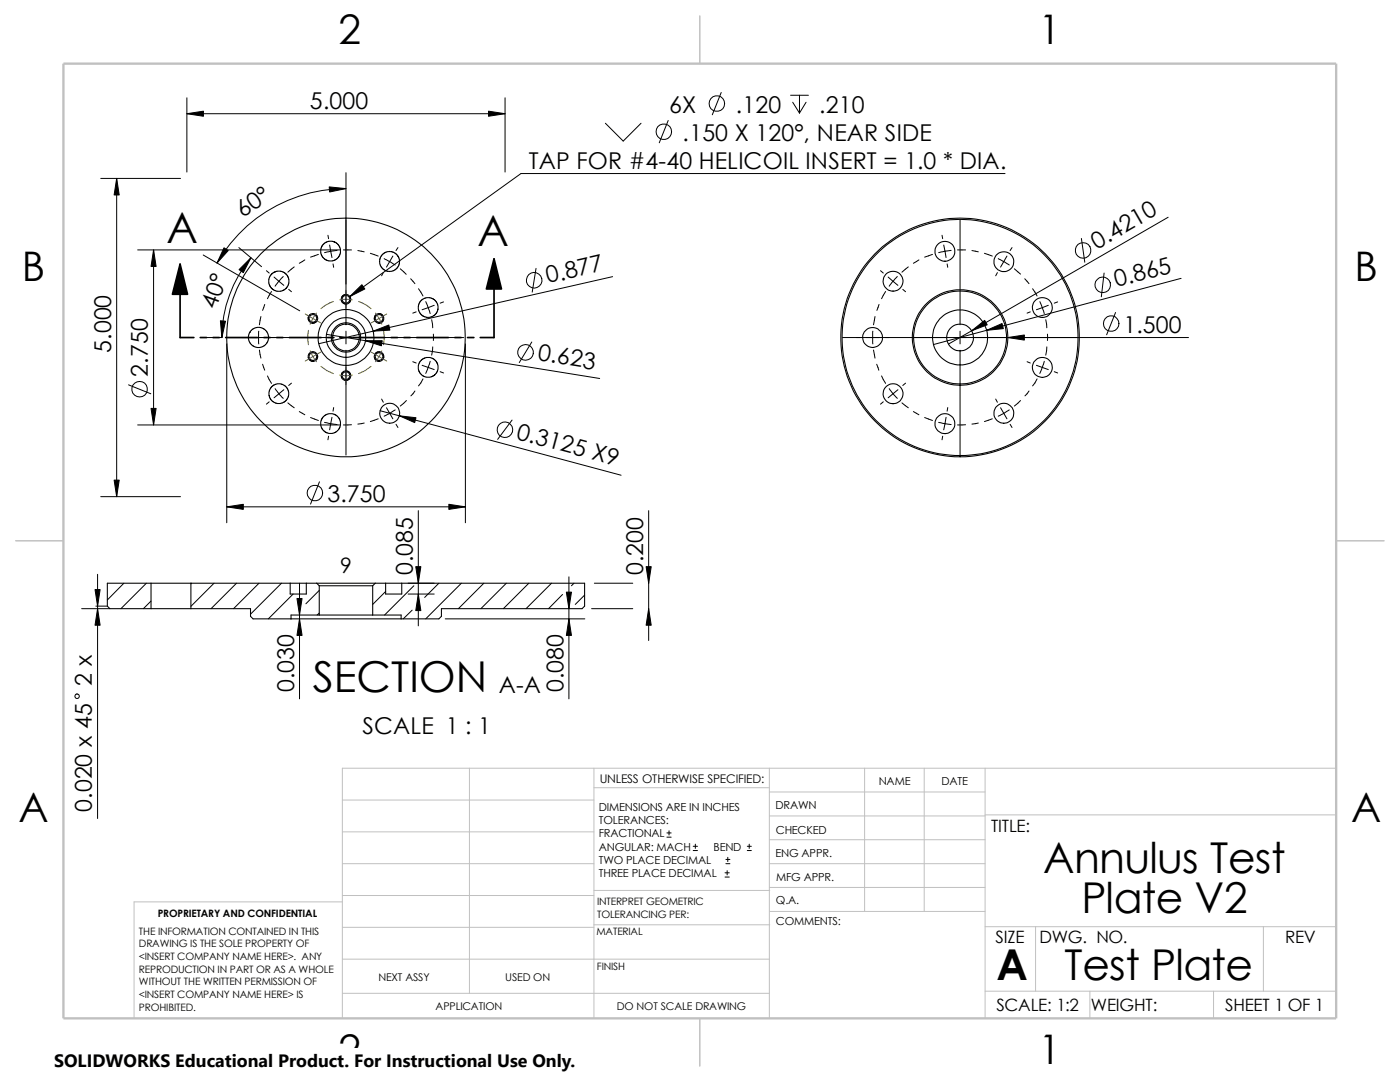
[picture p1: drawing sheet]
<svg xmlns="http://www.w3.org/2000/svg" width="279mm" height="216mm" viewBox="0 0 279 216" stroke-linecap="round" stroke-linejoin="round" font-family="sans-serif">
<g fill="none" stroke="#c0c0c0" stroke-width=".2">
<path d="M68.3 159.6h50.2M93.7 153.3v44.9M118.5 153.3v49.9M118.5 157.2h35M153.5 153.3v49.9M153.5 158h43.1M172.6 153.3v28.6M184.4 153.3v28.6M196.6 153.3v49.9M266.7 153.3h-198.4v49.9M68.3 180h-41.5v23.2M68.3 172.3h50.2"/>
<path d="M68.3 178.7h50.2M68.3 166h50.2M118.5 177.7h35.1M153.5 167.6h43.1M153.5 162.8h43.1M153.5 172.3h43.1M153.5 177.1h43.1M196.6 162.6h70.1M68.3 198.2h85.2M68.3 191.4h85.2M68.3 185h50.2M118.5 184.5h35.1"/>
<path d="M153.6 181.9h43M196.6 197.8h70.1M196.6 184.9h70.1M206.7 184.9v12.9M217.5 197.8v5.4M242.2 197.8v5.4M252.1 184.9v12.9"/>
</g>
<path d="M139.7 3.2v9.5M3.1 107.9h9.6M266.7 107.9h9.5M139.7 203.2v9.5" fill="none" stroke="#c0c0c0" stroke-width=".21"/>
<path d="M12.7 12.7h254v190.5h-254z" fill="none" stroke="#c0c0c0" stroke-width=".47"/>
<g fill="none" stroke="#000" stroke-width=".21">
<path d="M54.9 54.2l.4-.1 1.1 .1 .6 .4 .5 .7 .2 .5-.2 1.1-.4 .6-.7 .5-.4 .1-1.1-.1-.8-.6-.3-.5-.2-.4 .2-1.2 .5-.7 .7-.4M86.7 74.8l-.6 .4-1 .1-1.1-.6-.4-.7-.1-1.1 .6-1.1 .7-.4 1-.1 1.1 .6 .4 .7 .1 1.1-.2 .6-.5 .5M87.4 61.7l-.2 .7-.5 .5-.7 .4h-.9l-.7-.2-.5-.5-.4-.7v-.9l.2-.7 .5-.5 .7-.4h.9l.7 .2 .5 .6 .4 .6v.9M64.7 86l-.4-.4-.3-.7 .1-1.1 .4-.7 1.1-.6 1.1 .1 .7 .5 .5 1.1v1l-.5 .7-1.1 .6-1-.1-.6-.3M30.1 116.4v5.1M30.1 116.4h-8.7v4.5l.5 .6h8.2M30.1 116.4h8M38.1 116.4v5.1M38.1 116.4h19.8M57.9 116.4h3.2M57.9 116.4v2.1h3.2v-2.1M61.1 116.4h2.1"/>
<path d="M63.2 116.4l.5 .5M63.2 116.4h11.7M63.7 116.9h10.7M63.7 116.9v5.8M74.4 116.9v5.8M74.9 116.4l-.5 .5M74.9 116.4h2.1M77 116.4h3.2M77 116.4v2.1h3.2v-2.1M80.2 116.4h36.5v4.5l-.5 .6h-28.1v1.5l-.5 .5h-7.5M30.1 121.5h8M38.1 121.5h11.9v1.5l.5 .5h7.6"/>
<path d="M58.1 123.5h22M63.7 122.7h-5.6v.8M63.7 122.7h10.7M74.4 122.7h5.7v.8"/>
<circle cx="66" cy="50.1" r="1.97"/>
<circle cx="69" cy="59.7" r=".77"/>
<circle cx="69" cy="59.7" r=".95"/>
<circle cx="77.8" cy="52.2" r="1.98"/>
<circle cx="178.2" cy="56.1" r="1.98"/>
<circle cx="188.6" cy="50.1" r="1.98"/>
<circle cx="200.3" cy="52.2" r="1.98"/>
<circle cx="51.6" cy="67.3" r="2"/>
<circle cx="55.7" cy="78.6" r="1.97"/>
<circle cx="62.4" cy="63.5" r=".77"/>
<circle cx="62.4" cy="71.2" r=".77"/>
<circle cx="62.5" cy="71.2" r=".94"/>
<circle cx="62.5" cy="63.5" r=".94"/>
<circle cx="69" cy="75" r=".77"/>
<circle cx="69" cy="75" r=".95"/>
<circle cx="69" cy="67.3" r="23.8"/>
<circle cx="69" cy="67.3" r="5.6"/>
<circle cx="69.1" cy="67.3" r="2.66"/>
<circle cx="69.1" cy="67.3" r="4"/>
<circle cx="69.1" cy="67.4" r="2.92"/>
<circle cx="75.6" cy="71.2" r=".77"/>
<circle cx="75.6" cy="63.5" r=".77"/>
<circle cx="75.6" cy="63.5" r=".95"/>
<circle cx="75.6" cy="71.1" r=".95"/>
<circle cx="174.2" cy="67.4" r="1.99"/>
<circle cx="178.2" cy="78.6" r="1.99"/>
<circle cx="191.6" cy="67.3" r="5.5"/>
<circle cx="191.6" cy="67.3" r="9.5"/>
<circle cx="191.6" cy="67.3" r="23.5"/>
<circle cx="191.6" cy="67.4" r="2.67"/>
<circle cx="191.6" cy="67.3" r="9.3"/>
<circle cx="191.6" cy="67.3" r="23.8"/>
<circle cx="208" cy="61.4" r="1.98"/>
<circle cx="208" cy="73.3" r="1.99"/>
<circle cx="77.8" cy="82.5" r="1.99"/>
<circle cx="188.6" cy="84.5" r="1.99"/>
<circle cx="200.4" cy="82.5" r="1.99"/>
</g>
<g fill="none" stroke="#000" stroke-width=".2">
<path d="M37.3 19.5v14.8M100.8 19.5v14.8M143.9 18.5l-1.7 4.4M157.8 19h3.5M159.6 19v3.6M20.1 35.6h15.9M23.3 35.6v63.5M37.3 22.7h63.5M69 34.5v30.3M69 37.6a29.7 29.7 0 0 0-25.7 14.9M120.8 24.6l3.6 3.6 3.5-3.6M133.3 24l-1.7 4.5"/>
<path d="M158.2 20.4l1.4 2.2M160.9 20.4l-1.3 2.2M200.6 34.6h-96.6l-34.2 24.6M27.5 49.9h40.3M30.6 49.9v34.9M40.6 50.9l19.2 11.1M47.7 49.4l4.5 3.8M50.1 51.4a25.2 25.2 0 0 0-5.8 16h-3.2M53.2 54l.5 .5M54.2 58.2l-.8 1.4M54.7 55.3l1 .8M55.7 56.1l-.8 1"/>
<path d="M55.7 56.1l.9 .8M56.5 55.2l-.8 .9M57.6 57.7l.6 .5M58.7 53.3l-1.3 1M60.8 51.9l-1.1 .6M63.5 50.8l-1.5 .5M65.4 46.9l.2 .7M65.8 48.9l.2 1.2M66 50.1l.3 1.3M66 50.1l-1.2 .3M66.5 52.7l.1 .6M67.3 50l-1.3 .1"/>
<path d="M68.1 59.9a.9 .9 0 0 0 1 .7M68.5 49.9h1.6M69.3 58.8a1.02 1.02 0 0 0-1.1 .5M69.8 59.2a.87 .87 0 0 1-.1 1.2M71.4 50l1.3 .2M73.9 50.5l1.6 .6M76.5 54.4l-.3 .6M76.7 51.6l2.2 1.3M78.4 51.1l-1.3 2.2M79.4 49.4l-.4 .6M79.9 53.6l1.2 1.1M82 55.6l.8 1"/>
<path d="M83.5 57.6l.9 1.5M107 53.6l-.8 4.7M122.3 55.2l-58.7 13.4M175.7 54l.6 .5M176.7 58.2l-.8 1.4M177.2 55.3l1 .8M178.2 56.1l1 .8M178.2 56.1l-.7 1M179.1 55.2l-.9 .9M180.2 57.7l.5 .5M181.3 53.3l-1.3 1M183.4 51.9l-1.1 .6"/>
<path d="M186.1 50.8l-1.6 .5M188 46.9l.1 .7M188.3 48.9l.3 1.2M188.6 50.1l-1.3 .3M188.6 50.1l.2 1.3M189 52.7l.1 .6M189.8 50l-1.2 .1M191.1 49.9h1.6M191.6 43.9v20.9M194 50l1.2 .2M196.5 50.5l1.5 .6M199.1 54.4l-.4 .6"/>
<path d="M199.2 51.6l2.2 1.3M201 51.1l-1.3 2.2M202 49.4l-.4 .6M202.4 53.6l1.3 1.1M204.5 55.6l.9 1M206.1 57.6l.9 1.5M215.8 47.6l.7 4.7M220.3 54.5l-.5 4.7M233.1 43.3l-43.8 25.4M235.7 55.5l-49.4 13.2M25.7 76.8l4.4 1.8M45.3 68.6v35.7"/>
<path d="M45.6 67.4h20.9M51.6 66.1v2.5M51.8 69.8l.3 1.7M52.1 63.2l-.3 1.6M52.4 72.7l.4 1.2M52.8 60.7l-.4 1.2M53.4 75l.8 1.5M54.9 77.6l1.6 1.9M56.6 77.8l-1.9 1.6M58.2 76.5l-.6 .4M61.5 71.3a.95 .95 0 0 0 .9 .8M61.8 62.8a.88 .88 0 0 0-.1 1.2"/>
<path d="M62.4 62.6a.87 .87 0 0 1 .9 .6M62.7 70.2a1.04 1.04 0 0 0-1.1 .5M63.2 70.6a.87 .87 0 0 1-.2 1.2M63.3 63.9a.84 .84 0 0 1-1.2 .5M65.2 66.7l54.5 8.8M67.8 67.4h2.5M68.3 74.3a.94 .94 0 0 0 0 1.1M68.9 74a.82 .82 0 0 1 1 .8M69 66.1v2.5M69 69.9v20.9M69.7 60.4h.1M69.8 75.4a.85 .85 0 0 1-1.1 .4"/>
<path d="M71.6 67.4h20.9M74.8 71.4a.84 .84 0 0 0 .9 .7M75 62.8a1.05 1.05 0 0 0-.1 1.3M75.6 62.6a.82 .82 0 0 1 .9 .7M75.9 70.3a.87 .87 0 0 0-1.1 .5M76.2 79.6l.3 .7M76.4 70.6a.75 .75 0 0 1-.1 1.2M76.5 63.9a.79 .79 0 0 1-1.1 .5M81.1 79.9l-1.2 1.1M82.4 72.2l.7 .2M82.8 78l-.8 1M83.1 62.2l-.7 .3"/>
<path d="M84.2 72.9l1.3 .4M84.4 75.6l-.9 1.4M85 60.2l.5 1.2M85.5 73.3l-.5 1.2M85.5 61.4l.4 1.2M85.5 73.3l1.2 .4M85.5 61.4l-1.3 .4M85.9 72.1l-.4 1.2M86.1 63.8l.3 1.6M86.4 69.2l-.3 1.7M86.5 66.7v1.2M86.7 60.9l-1.2 .5"/>
<path d="M87.8 74.2l.7 .2M88.5 60.2l-.7 .3M92.9 68.6v35.7M106.1 68.2l-2.5 4.1M168.1 67.4h69.1M174.2 66.1v2.5M174.3 69.8l.3 1.7M174.6 63.2l-.3 1.6M175 72.7l.4 1.2M175.4 60.7l-.4 1.2M175.9 75l.8 1.5M177.5 77.6l1.6 1.9"/>
<path d="M179.2 77.8l-2 1.6M180.7 76.5l-.5 .4M191.6 66.1v2.5M191.6 69.9v20.9M198.7 79.6l.4 .7M203.7 79.9l-1.3 1.1M205 72.2l.6 .2M205.4 78l-.8 1M205.6 62.2l-.6 .3M206.8 72.9l2.4 .8M207 75.6l-.9 1.4M207.5 60.2l.5 1.2"/>
<path d="M208 61.4l-1.2 .4M208 61.4l.4 1.2M208.4 72.1l-.9 2.4M208.7 63.8l.2 1.6M208.9 69.2l-.2 1.7M209 66.7v1.2M209.2 60.9l-1.2 .5M210.4 74.2l.7 .2M211.1 60.2l-.7 .3M222.6 62.4l-1.7 4.4M20.1 99.1h15.9M27.5 84.8h40.3"/>
<path d="M53.7 80.2l-.5 .4M57.4 80.4l1.3 1M59.7 82.1l1.1 .7M62 83.3l1.5 .6M63.8 96.1l-1.8 4.5M64.8 84.3l1.2 .2M65.6 87l-.2 .8M66 84.5l-.2 1.3M66 84.5l1.3 .2M66.3 83.3l-.3 1.2M66.6 81.3l-.1 .7M70.1 84.8h-1.6"/>
<path d="M72.7 84.4l-1.3 .2M75.5 83.6l-1.6 .5M75.9 82l48.1 12.8M77.1 81.4l1.3 2.2M78.9 81.8l-2.2 1.3M79 84.7l.4 .6M102.2 83.8l-2.9 3.9M176.3 80.2l-.6 .4M180 80.4l1.3 1M182.3 82.1l1.1 .7M184.5 83.3l1.6 .6M187.3 84.3l1.3 .2"/>
<path d="M188.1 87l-.1 .8M188.6 84.5l1.2 .2M188.6 84.5l-.3 1.3M188.8 83.3l-.2 1.2M189.1 81.3l-.1 .7M192.7 84.8h-1.6M195.2 84.4l-1.2 .2M198 83.6l-1.5 .5M199.7 81.4l1.3 2.2M201.4 81.8l-2.2 1.3M201.6 84.7l.4 .6M19.5 114.6v48.7"/>
<path d="M24.7 116.4l-3.3 3.3M29.2 116.4l-5.1 5.1M30.1 119.9l-1.5 1.6M38.2 116.4l-.1 .1M42.7 116.4l-4.6 4.6M45.3 101.1h47.6M47.2 116.4l-5.1 5.1M51.7 116.4l-5.1 5.1M56.2 116.4l-6.2 6.2M58.5 118.5l-4.9 5M59.8 116.4v23M63.7 117.8l-2.7 2.7"/>
<path d="M77 118l-2.6 2.6M81.4 116.4h5.3M81.4 118.5h5.3M82.6 116.9l-5.8 5.8M83.5 101.9v23M87.6 116.4l-2.8 2.8M92.1 116.4l-7.1 7.1M96.6 116.4l-5.1 5.1M101 116.4l-5 5.1M105.5 116.4l-5 5.1M110.1 116.4l-5.1 5.1M112.3 118.6l-2.8 2.9"/>
<path d="M113.5 115.1v24.3M114.6 116.4l-.6 .5M116.7 118.7l-1.9 1.9M118.6 116.4h7.7M129.5 101.9v25.9M16.3 121.5h5.5M19.1 120.9h2.2M58 123.5h.1M63.7 122.3l-.4 .4M82.3 121.8l-1.8 1.7M88.9 123.5h27.8M118.1 121.5h8.2"/>
<path d="M133.1 167h.8M133.1 166.2h.8M133.5 165.8v.8M138.3 169.7h.9M138.3 168.9h.9M138.8 168.4v.9M144.7 175h.8M144.7 174.2h.8M144.9 172.3h.8M144.9 171.5h.8M145.1 173.7v.9M145.2 171.1v.8"/>
<path d="M149.1 169.7h.8M149.1 168.9h.8M149.5 168.4v.9"/>
<circle cx="132.5" cy="26.3" r="1.56"/>
<circle cx="143.1" cy="20.7" r="1.56"/>
<circle cx="106.6" cy="55.9" r="1.56"/>
<circle cx="216.2" cy="50" r="1.56"/>
<circle cx="220.1" cy="56.8" r="1.55"/>
<circle cx="27.9" cy="77.7" r="1.56"/>
<circle cx="104.9" cy="70.3" r="1.55"/>
<circle cx="221.8" cy="64.6" r="1.56"/>
<circle cx="62.8" cy="98.4" r="1.56"/>
<circle cx="100.8" cy="85.8" r="1.57"/>
<circle cx="15.4" cy="138.9" r=".45"/>
</g>
<g fill="#000" stroke="#000" stroke-width=".2">
<path d="M23.3 35.6l.5 3.3h-1zM37.3 22.7l3.3-.5v1zM65.7 37.3l3.3 .3-3.2 .7zM97.5 22.2l3.3 .5-3.3 .5zM30.6 49.9l.6 3.3h-1.1zM44.7 49.4l.9 .6-2.3 2.5zM50.1 51.4l-1.5 3-.9-.6zM69.8 59.2l2.4-2.4 .6 .9zM44 64l1 .1-.7 3.3zM72.9 68h3.4l-.2 1zM74.5 66.1l3.1-1.2 .2 1zM193.9 66l2.6-2.1 .5 .9z"/>
<path d="M196.9 65.9l3.1-1.3 .2 1zM201.1 67.4l3.3-.6v1.1zM22.8 95.8h1l-.5 3.3zM30.1 81.5h1.1l-.6 3.3zM79.7 83l3.3 .4-.2 .9zM45.3 101.1l3.3-.5v1zM83.5 118.5l.5 3.3h-1zM83 113.1h1l-.5 3.3zM89.6 100.6l3.3 .5-3.3 .5zM128.9 113.1h1.1l-.5 3.3zM19.5 121.5l.5 3.3h-1zM19 117.6h1l-.5 3.3z"/>
<path d="M59.3 119.4h1l-.5 3.3zM59.8 123.5l.5 3.3h-1zM113 118.2h1l-.5 3.3zM113.5 123.5l.5 3.3h-1zM129.5 121.5l.5 3.3h-1.1z"/>
</g>
<g fill="none" stroke="#808000" stroke-width=".2">
<path d="M67.8 59.8h2.5M69 58v3.5M60.9 62.7l1.5 .8M61.6 65.9l-.2 1.1 .2 1.8M61.9 70l.5 1.2 .8 1M62.4 63.5l1.6 .9M62.4 63.5l-.5 1.2M63.2 62.5l-.8 1M64 70.3l-3.1 1.8M64.1 73.1l1.1 .9 1.3 .5M66.5 60.2l-1.6 .7-.8 .7M67.8 74.8l.9 .2 1.6-.2"/>
<path d="M69 73.2v3.6M71.5 60.2l1.7 .7 .8 .7M74 73.1l-1.1 .9-1.4 .5M74.1 70.3l3.1 1.8M74.9 62.5l.9 1.3 .4 .9M76.2 70l-.6 1.2-.7 1M76.5 65.9l.2 1.1-.2 1.8M77.2 62.7l-3.1 1.7"/>
</g>
<path d="M35.9 52.7l1.5 6h-3zM98.6 51.6l1.5 6.1h-3z" fill="#000" stroke="#000" stroke-width=".34"/>
<g fill="none" stroke="#000" stroke-width=".34">
<path d="M35.9 52.7v14.7h2.8M98.6 51.6v15.8h-2.8M40 67.4h1.2M42.5 67.4h1.3M45 67.4h6.4M52.7 67.4h1.2M55.2 67.4h1.3M57.7 67.4h6.4M65.4 67.4h1.2M67.9 67.4h1.3M70.4 67.4h6.4M78.1 67.4h1.2"/>
<path d="M80.6 67.4h1.3M83.1 67.4h6.4M90.8 67.4h1.2M93.3 67.4h1.3"/>
</g>
<path d="M10.8 209.2h104.1v6.7h-104.1z" fill="#fff"/>
<g font-size="8.5">
<text x="33.2" y="48.4">A</text>
<text x="95.3" y="49">A</text>
<text x="62.4" y="138.2">SECTION</text>
<text x="208.2" y="174.1">Annulus Test</text>
<text x="215.8" y="182.2">Plate V2</text>
<text x="198.8" y="195.5">A</text>
<text x="212.4" y="195.5">Test Plate</text>
</g>
<g font-size="8.1">
<text x="67.6" y="8.8">2</text>
<text x="207.3" y="8.8">1</text>
<text x="4.4" y="56.1">B</text>
<text x="270.3" y="56.1">B</text>
<text x="3.7" y="164.1">A</text>
<text x="269.6" y="164.1">A</text>
<text x="67.6" y="212.3">2</text>
<text x="207.3" y="212.3">1</text>
</g>
<g font-size="4.6">
<text x="61.9" y="21.8">5.000</text>
<text x="133.6" y="22.5">6X</text>
<text x="146.8" y="22.5">.120</text>
<text x="163.5" y="22.5">.210</text>
<text x="136.2" y="28.1">.150 X 120°, NEAR SIDE</text>
<text x="105.5" y="33.7">TAP FOR #4-40 HELICOIL INSERT = 1.0 * DIA.</text>
<text x="48.5" y="43.5" transform="rotate(-35 48.5 43.5)">60°</text>
<text x="218.9" y="49.8" transform="rotate(-30 218.9 49.8)">0.4210</text>
<text x="109.3" y="56.6" transform="rotate(-13 109.3 56.6)">0.877</text>
<text x="222.8" y="57.4" transform="rotate(-15 222.8 57.4)">0.865</text>
<text x="43.1" y="61.9" transform="rotate(-70 43.1 61.9)">40°</text>
<text x="22.2" y="70.5" transform="rotate(-90 22.2 70.5)">5.000</text>
<text x="107.2" y="71.9" transform="rotate(9 107.2 71.9)">0.623</text>
<text x="224.2" y="66.4">1.500</text>
<text x="29.5" y="75.1" transform="rotate(-90 29.5 75.1)">2.750</text>
<text x="102.9" y="87.5" transform="rotate(15 102.9 87.5)">0.3125 X9</text>
<text x="65.4" y="100.2">3.750</text>
<text x="82.4" y="114.8" transform="rotate(-90 82.4 114.8)">0.085</text>
<text x="128.4" y="114.8" transform="rotate(-90 128.4 114.8)">0.200</text>
<text x="18.3" y="136.8" transform="rotate(-90 18.3 136.8)">2 x</text>
<text x="58.7" y="138.2" transform="rotate(-90 58.7 138.2)">0.030</text>
<text x="99.5" y="138.3">A-A</text>
<text x="112.4" y="138.2" transform="rotate(-90 112.4 138.2)">0.080</text>
<text x="72.3" y="146.5">SCALE 1 : 1</text>
<text x="18.3" y="162" transform="rotate(-90 18.3 162)">0.020 x 45</text>
</g>
<text font-size="4.2" x="67.9" y="114.3">9</text>
<text font-size="3.6" x="10.8" y="213">SOLIDWORKS Educational Product. For Instructional Use Only.</text>
<g font-size="3.4">
<text x="197.8" y="166">TITLE:</text>
<text x="198.7" y="188.1">SIZE</text>
<text x="207.5" y="188.1">DWG. NO.</text>
<text x="256.5" y="188.2">REV</text>
<text x="198.8" y="201.7">SCALE: 1:2</text>
<text x="217.7" y="201.8">WEIGHT:</text>
<text x="244.5" y="201.7">SHEET 1 OF 1</text>
</g>
<text font-size="2.4" x="119.7" y="156.2">UNLESS OTHERWISE SPECIFIED:</text>
<g font-size="2.2">
<text x="119.5" y="161.8">DIMENSIONS ARE IN INCHES</text>
<text x="154.8" y="161.5">DRAWN</text>
<text x="175.4" y="156.7">NAME</text>
<text x="187.9" y="156.7">DATE</text>
<text x="119.5" y="164.4">TOLERANCES:</text>
<text x="119.5" y="167.1">FRACTIONAL</text>
<text x="154.8" y="166.3">CHECKED</text>
<text x="119.5" y="172.4">TWO PLACE DECIMAL</text>
<text x="119.5" y="169.8">ANGULAR: MACH</text>
<text x="142.4" y="169.8">BEND</text>
<text x="154.8" y="171">ENG APPR.</text>
<text x="119.5" y="175">THREE PLACE DECIMAL</text>
<text x="154.9" y="175.7">MFG APPR.</text>
<text x="154.9" y="184.7">COMMENTS:</text>
<text x="154.9" y="180.5">Q.A.</text>
</g>
<g font-size="2.1">
<text x="75.5" y="195.7">NEXT ASSY</text>
<text x="100.8" y="195.7">USED ON</text>
<text x="86.9" y="201.5">APPLICATION</text>
<text x="123.1" y="201.6">DO NOT SCALE DRAWING</text>
</g>
<g font-size="2">
<text x="31.5" y="183">PROPRIETARY AND CONFIDENTIAL</text>
<text x="119.2" y="180.6">INTERPRET GEOMETRIC</text>
<text x="119.2" y="183.1">TOLERANCING PER:</text>
<text x="27.7" y="186.5">THE INFORMATION CONTAINED IN THIS</text>
<text x="27.7" y="189.1">DRAWING IS THE SOLE PROPERTY OF</text>
<text x="27.7" y="191.6">&lt;INSERT COMPANY NAME HERE&gt;. ANY</text>
<text x="119" y="186.6">MATERIAL</text>
<text x="27.7" y="194.1">REPRODUCTION IN PART OR AS A WHOLE</text>
<text x="27.7" y="196.6">WITHOUT THE WRITTEN PERMISSION OF</text>
<text x="119.1" y="193.5">FINISH</text>
<text x="27.7" y="199.1">&lt;INSERT COMPANY NAME HERE&gt; IS</text>
<text x="27.7" y="201.7">PROHIBITED.</text>
</g>
</svg>
